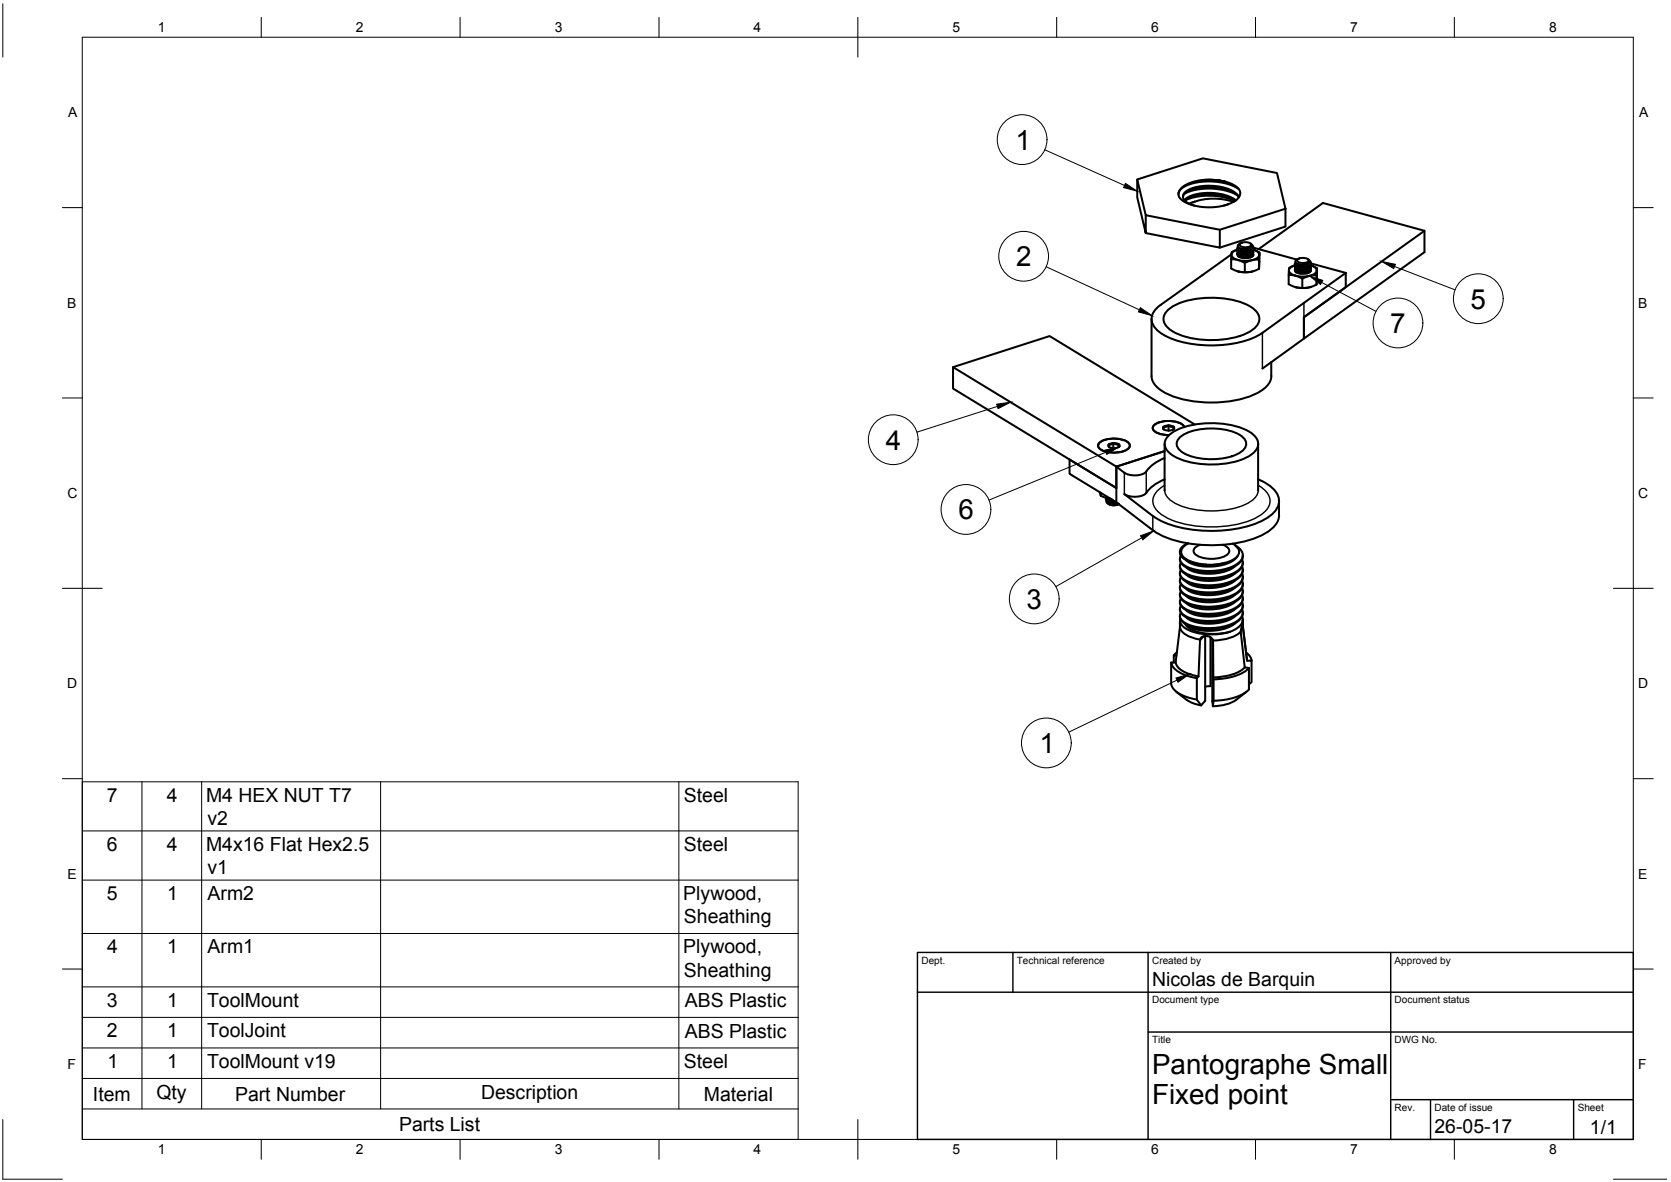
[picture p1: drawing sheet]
<svg xmlns="http://www.w3.org/2000/svg" width="420mm" height="297mm" viewBox="0 0 420 297" stroke-linecap="round" stroke-linejoin="round" font-family="sans-serif">
<!-- layer: Visible -->
<g fill="none" stroke="#000" stroke-width=".51">
<path d="M285.9 45.1v4.5l2.2 9v-4.5M297.4 49.5l.2-.6 .6-.6 1.6-.8 2.6-.5 2.2-.1 2.2 .2 2 .6 1.6 .8 1.1 1.1M297.8 50.3l1.1-.9 1.5-.5 1.8-.3 2.4-.1 3.7 .6 1.7 .7 .8 .6M297.8 48.7l1.9-.8 1.4-.3 3.5-.2 3.6 .5 2.8 1.1M300.3 47.3l4-.3 3.6 .4M300.3 49.1l1.8-.2 2.4-.1 3.4 .4M300.4 50.7l2.6-.6 2.8-.2 2.4 .3 2 .6M300.4 50.7l-1.4 .5M300.4 50.7l-1.3 .5M302.2 45.2l-1.1 .2a6.1 6.1 0 0 0-4.7 2.9 1.79 1.79 0 0 0 .6 1.8l1.1 .8 1.2 .5 2.8 .6h3.6l3.1-.7-1.2 .4M306.7 57.7v4.5l-18.6-3.6M308.1 45.7l-2.9-.5-3 .1h3.6l3.4 .7 1.3 .7 1 .8 .3 .8-.1 .8a3.6 3.6 0 0 1-2.9 2.2"/>
<path d="M310.6 50.5l-1-.7-1.6-.6-3.8-.5-2 .1-2 .4-1.3 .5-1 .7 3.1-1 3.7-.2 3.5 .5 2.3 .8M311.5 47.5l-1.9-1-2.3-.6-2.5-.3-2.4 .1-2.3 .3-1.9 .7-1.4 1-.5 1.1M311.5 49.5l-.7-.9-1.1-.7-1.7-.7-2-.4-2.4-.1-2.2 .2-1.9 .5-1.3 .7a1.61 1.61 0 0 0-.7 1.7 1.61 1.61 0 0 0 1.3 1.3l1.6 .6M323.2 52.5l-2.1-9-18.6-3.7-16.6 5.3 2.2 9 18.6 3.6 16.5-5.2v4.4l-16.5 5.3M358.2 58l-30.3 21.7M293.6 78a16.2 16.2 0 0 1 10.8-3.2 18.7 18.7 0 0 1 10.8 2.8 3 3 0 0 1-.3 5.3 21.2 21.2 0 0 1-14.3 2.3l-1.3-.3a10.1 10.1 0 0 1-6.4-3.5 2.68 2.68 0 0 1 .7-3.4zM309.6 65.2v2.3l1.5 .7 1.2 .2h1.9l1.1-.3 1.3-.6M309.6 65.2l1.7 .1M309.6 63.9l-17.8 12.7a3.7 3.7 0 0 0-1.1 6.1 17.4 17.4 0 0 0 10.8 4 25.7 25.7 0 0 0 15.9-3.1M311.2 63.9a1.5 1.5 0 0 0 1.8 1 1.79 1.79 0 0 0 2.1-.9M311.2 62.7l-.6 .2a1.25 1.25 0 0 0-1 1.6v.7M311.2 62.7l-.5 .2a1.12 1.12 0 0 0-1.1 1.1 1.12 1.12 0 0 0 1.1 1.1l.6 .2"/>
<path d="M311.3 65.3l.6 .2a1.52 1.52 0 0 0 2.1 .1l.8-.2M311.3 65.3l1.7 .3 1.8-.2M311.3 64.1l.1 .4M311.3 68.2l1.7 .2 1.8-.2M311.8 61.2l-.1 .1M311.9 61.2l.8-.3h.9a.89 .89 0 0 1 1 .7 2.26 2.26 0 0 1-2.9 0zM311.9 63.1l.8 .1 1.3-.1M313 66.1v2.3M313.9 62.5l-.8 .1-1.1-.1M314 64.3l-.9 .2-1.2-.2M314 63.7l-.8 .2-1.3-.2M314.4 64.2l-1.4 .4-1.3-.3"/>
<path d="M314.4 63.6l-1.3 .3h-.8l-.6-.3M314.4 62.9l-1.4 .4-1.3-.3M314.4 61.2l.4 .4-.2 .5-1.4 .5-1-.1-.8-.3-.2-.5 .5-.4M314.5 62.2l-.5 .3-.9 .2-.9-.1-.5-.2M314.7 61.5l.4 .4v.4l-.5 .5-.8 .2h-2l-.6-.4 .1-.5M314.9 68.2h.1M315 63.7l.1 .4-.3 .4M315 63.1a1.1 1.1 0 0 1-1.3 1.2l-1 .1-1-.2a.51 .51 0 0 1-.5-.8M315 62.4a1.08 1.08 0 0 1-1.3 1.3l-1.1 .1-.9-.2a.53 .53 0 0 1-.5-.9M315.1 62.8l.9 .3a.66 .66 0 0 1 .6 1M315.1 63.3l-.1 .4-.3 .4-1.4 .4-1.6-.2-.5-.3-.1-.4M315.1 62.7l-.1 .4-.4 .4-1.2 .3-1.8-.2-.4-.3-.1-.3"/>
<path d="M315.1 62.1l-.1 .4-.5 .4-1.3 .3-1.4-.1-.5-.3-.2-.4M315.1 62.2l11.1 3.1M315.1 62.7a1.81 1.81 0 0 1 1.5 1.4M316.5 62.6l16.1-11.6 25.6 7v5.4l-30.3 21.7v-5.4M316.6 65.2l-1.8 .2M316.6 65.2v2.3M316.6 64.1v1.1M316.6 64.1a1.92 1.92 0 0 1-1.8 1.3M316.7 63.5l-.1 4M324 69.1v2.3l1.4 .7 1.2 .2h2l2.4-.8M325.6 67.8a1.5 1.5 0 0 0 1.9 1 1.79 1.79 0 0 0 2.1-.8M325.7 66.7l-.7 .2a1.34 1.34 0 0 0-1 1.7 .33 .33 0 0 0 .1 .5 .33 .33 0 0 0 .4 0l1.2 .2"/>
<path d="M325.7 66.6l-.5 .2a1.12 1.12 0 0 0-1.1 1.2 1.12 1.12 0 0 0 1.1 1.1l.6 .2M325.7 69.3l.7 .2a1.51 1.51 0 0 0 1.9 .1l1-.3M325.8 69.3l1.7 .2 1.8-.2M325.8 68l.1 .5M325.8 72.2l1.7 .2 1.8-.2M326.2 65.2v.1M326.3 65.1l-.1 .1M326.3 65.1l.8-.3h.9a.89 .89 0 0 1 1 .8 2.26 2.26 0 0 1-2.8 0zM326.4 68.3l.7 .2 1.4-.2M327.5 70v2.3M327.9 79.7v5.4l-10.5 7.5M328.3 66.4l-.7 .2-1.2-.2"/>
<path d="M328.5 67.6l-.8 .2-1.3-.1M328.5 67l-1.1 .2-1-.2M328.8 68.2l-1.4 .3-1.2-.3M328.8 67.5l-1.2 .4-1.4-.3M328.8 66.9l-1.1 .4-.9-.1-.6-.2M328.9 65.1l.4 .5-.2 .4-.6 .4-.9 .1h-1.1l-.7-.4-.1-.4 .5-.5M329 66.1l-.7 .4-.8 .2-1.4-.4M329.2 65.4l.4 .5-.1 .4-.6 .5-.7 .2-2-.1-.5-.3 .1-.6M329.5 67.6l.1 .5-.3 .3M329.5 67a1.13 1.13 0 0 1-1.3 1.3h-1.3l-.8-.2a.5 .5 0 0 1-.4-.2 .5 .5 0 0 1 0-.6M329.5 66.4a1.17 1.17 0 0 1-1.4 1.2l-.9 .1-1.1-.2a.47 .47 0 0 1-.5-.3 .47 .47 0 0 1 .1-.5M329.6 66.2l8.8 2.4"/>
<path d="M329.6 67.3l-.1 .4-.6 .4-1.2 .3-1.5-.1-.5-.4-.1-.3M329.6 66.7l-.1 .3-.4 .4-1.3 .4-1.6-.2-.5-.3-.1-.3M329.6 66l-.2 .5-.4 .3-1.1 .3-1.8-.1-.4-.3-.1-.3M329.6 67.9v.1M329.6 66.7l1 .4a.64 .64 0 0 1 .5 .9 1.57 1.57 0 0 0-1.5-1.3zM331 69.2l-1.7 .1M331 69.2v2.3M331.1 68l-.1 1.2M331.1 68a1.92 1.92 0 0 1-1.8 1.3M331.1 67.4l-.1 4.1M338.4 68.6v3.6l-10.5 7.5M338.4 68.6l-21 15.1"/>
<path d="M239.6 92.3l24.3-7.8 36.5 22.2M289.5 80.2v14.3a5.3 5.3 0 0 0 3.4 4.2 28.9 28.9 0 0 0 23.5 0 5.3 5.3 0 0 0 3.3-4.2l-.1-3.5M276.6 111.2a6.9 6.9 0 0 1 7.2 .1 1.09 1.09 0 0 1 .2 1.1 1.09 1.09 0 0 1-.9 .7 7.1 7.1 0 0 1-6.7-.4 .95 .95 0 0 1 .2-1.5zM278.8 111.7a2.39 2.39 0 0 1 2.7 .1 .95 .95 0 0 1-1.3 .8l-1.3-.2-.3-.5zM279.9 111.4v1.2M281.2 111.6v.8M281.3 112.3v-.2a.35 .35 0 0 0-.1-.5 .35 .35 0 0 0-.5 .1l-.3-.1a.69 .69 0 0 0-1.1 .1 .35 .35 0 0 0-.4 0 .35 .35 0 0 0-.1 .4l.1 .3M282.7 118.8l-2-1.5 12.1-3.9-12.1 3.9v5.3M292.8 111.5v11.7M292.9 115.1a12 12 0 0 0-5.2 3.9 5.5 5.5 0 0 1-5-.2M293.6 109.7a14.6 14.6 0 0 1 9.4-3.3 18.7 18.7 0 0 1 12 2.7 2.87 2.87 0 0 1-.1 5 19.9 19.9 0 0 1-12.8 2.5 13.3 13.3 0 0 1-8.6-3.4 2.59 2.59 0 0 1 .1-3.5zM293.8 106.9l1.3 .3"/>
<path d="M293.8 106.9l-.7 .1a.55 .55 0 0 0-.6 .3 .55 .55 0 0 0 .1 .6M293.8 106.9l-.8 .4a.37 .37 0 0 0-.4 .1 .37 .37 0 0 0 0 .5M293.8 106.9l.9 .4a.38 .38 0 0 1 .4 .1 .38 .38 0 0 1 0 .5M293.8 106.9v1.3M295.1 107.3v.6M295.1 107.2l.2 .2-.2 .5M295.1 107.9a2.6 2.6 0 0 1-2.5 0M296.8 109.8a14 14 0 0 1 9.8-2l1.1 .1a8.4 8.4 0 0 1 5.3 2.5 2.29 2.29 0 0 1-1.3 3.4 16.5 16.5 0 0 1-14.2 0 2.29 2.29 0 0 1-.7-4zM297.8 107.3a3.9 3.9 0 0 0-3.5-1.5h-.9a4 4 0 0 0-3.5 1.5 1.28 1.28 0 0 0 1 1.4l1.3 .5 1.8 .1M316.3 111.5v11.7M276.5 123.7l.2 .5a.93 .93 0 0 0 1 .8l1.9 .6M276.8 123.9v.7"/>
<path d="M278.1 125.4l.2 .4 .5 .2 1.8 .2h-.9l-.8-.1M278.2 125.1l-.1 .4 .5 .4 1.8 .2M278.2 125.8v.4l.9 .4 1 .1 1-.1M278.4 126.3l.3 .3M278.4 125.2l1 .3M278.7 125.4l1.1 .3M278.7 126l.8 .3 1.2-.1M278.7 126.6l.8 .2 1.7-.2-1.4 .1M278.7 126.6a2.72 2.72 0 0 0 2.6 .1l-1.7 .2M278.7 126.6l.9 .3M278.9 125.5l.8 .1M280.7 122.6l-41.1-25v-5.3l41.1 25v5.3l-11.8-7.1v3.6l11.8 7.1"/>
<path d="M280.7 126.2l9.2 7M280.7 122.6v3.6M280.9 126.7l-.8 .2-1.1-.2M281.2 126.6l-1.6 .3M282.7 124.2l7.2 5.5M292.9 120.5a12 12 0 0 0-5.2 3.8 5.5 5.5 0 0 1-5-.1M298.6 136.5l-1.2 .8-.5 .6-.2 .6 .4 1.1 1.1 .9-.9-.9-.3-1.2 .7-1.1 1.1-.7M301.8 136.9a1.91 1.91 0 0 0-1.7 1.8 4.8 4.8 0 0 0 4.5 1.7 4.8 4.8 0 0 0 4.5-1.7 1.4 1.4 0 0 0-1-1.5l-.7-.3M310 136.6l.8 .6 .7 .9 .1 .8-.3 .7-.8 .7-.8 .5-3.3 1-3.6 .1-3.4-.6-2-1.1-.6-.8-.1-.8M310.5 137l1.1 .8 .6 .7 .3 .8-.2 1-.6 .9-1.1 .8-1.5 .7-1.8 .5-4.1 .3-2.2-.3-1.8-.5-1.3-.6-.9-.8-.3-.8 .2-.9M311.1 139.8l-.9 1-1.3 .7-1.8 .6-2.1 .3h-2.1l-1.7-.3-1.8-.5-1.2-.8M312.5 139.5l-.3 1.4-1.5 1.3-2.2 .9-3.3 .6-3.8-.2-2.3-.5-1.9-1.2-.4-.6-.1-.8"/>
<path d="M316.3 120.4a8.6 8.6 0 0 1 5.2 4.6 4.5 4.5 0 0 1-2.5 4.9 27.4 27.4 0 0 1-16.2 3.5 24.8 24.8 0 0 1-12.9-3.7M321.6 125.9v3.6a5.4 5.4 0 0 1-3 4.3 30.6 30.6 0 0 1-19 2.9 21.2 21.2 0 0 1-9.7-3.4M296.7 156v1.7M296.7 157.6l-1.1 8.9h-1.1v5.4M296.7 157.7a4 4 0 0 0 3.1 2.5l2 .5M296.8 155.5a2.58 2.58 0 0 0 1.9 2.8 15.7 15.7 0 0 0 10.6 .5M298.2 140.5l2.7 1 2.5 .4M300 141.4l3.2 .6 2.8-.1 2.1-.5M300 157.6l.6 .2M303 159.8v16.3l-1 1.2-1.1-1.5v-5.4l.5-.4 .3-9.3M303 159.9h.1M303.2 159.9l-.9 .1-.4 .4-.2 .6v-.3"/>
<path d="M303.2 159.8l.3 .1M303.5 159.9l1 .4 .5 .9v-.2l.1 15.1-.1 1.4-.2-1.3v-15.6M308.2 143.2l-2.1 .5-1.7 .1-2.3-.1-2.1-.5M308.2 145l-1.8 .4-2.1 .2-2.3-.1-2-.5M308.2 146.8l-3.6 .6-2.4-.1-2.2-.5M308.2 148.5l-3.6 .7-2.2-.1-2.4-.5M308.2 150.3l-2.1 .5-1.7 .2-2.3-.1-2.1-.5M308.2 152.1l-1.8 .5-2.1 .2-2.3-.1-2-.5M308.2 153.9l-3.6 .7-2.4-.1-2.2-.5M308.2 155.7l-3.6 .7-2.5-.1-2.1-.5M308.2 157.5l-2 .5-1.8 .2-2.3-.1-1.5-.4M310.6 142.2l-1.2 .9-1.2 .5-3.6 .6-2.3-.1-1.6-.3-1.4-.5-1.1-.7"/>
<path d="M310.6 144l-.9 .7-1.4 .6-2.1 .5-1.9 .2-3.5-.4-1.6-.5-1-.7M310.6 145.8l-1 .8-1.5 .6-2.2 .5-1.7 .1-3.7-.4-1.3-.6-1-.7M310.6 147.6l-1 .8-1.2 .5-1.9 .5-1.9 .2-2.2-.1-1.8-.3-1.6-.7-.8-.6M310.6 149.4l-1.3 .9-1.3 .5-3.4 .6-2.3-.1-1.6-.3-1.4-.5-1.1-.8M310.6 151.2l-.9 .6-1.4 .7-1.9 .5-2.1 .2-1.8-.1-1.9-.4-1.4-.5-1-.7M310.6 153l-.9 .7-1.6 .7-2.2 .4-1.8 .2-3.6-.5-1.4-.5-.9-.7M310.6 154.8l-1 .7-1.2 .6-1.9 .4-1.9 .2h-2l-1.9-.3-1.7-.7-.8-.6M310.6 156.6l-1.4 .9-1.2 .5-3.6 .5-3.7-.3-1.5-.6-1-.7M312.3 154.9l.1 1.3-.9 1.3-1.7 1.1-2.4 .6-2.8 .1-3-.4-2.5-1-.6-.5-.5-.6M312.3 153.1a2.7 2.7 0 0 1-1.9 3.4l-1.6 .6-2.2 .5-3.7 .2-2.3-.3-1.6-.4-1.3-.7-.6-.6a1.45 1.45 0 0 1-.2-1.8M312.3 151.3a2.55 2.55 0 0 1-1.6 3.2l-2.8 1.1-1.9 .3-2.7 .1-1.9-.1-2.2-.6-1.5-.7-.7-.7a1.43 1.43 0 0 1-.1-1.7M312.3 149.5a2.54 2.54 0 0 1-1.6 3.2l-1.1 .6-2.1 .6-3.9 .4-2.6-.3-1.6-.4-1.4-.6-1-.9a1.43 1.43 0 0 1-.1-1.7"/>
<path d="M312.3 147.7a2.64 2.64 0 0 1-1.8 3.3l-2.8 1.1-4.4 .4-3.8-.7-1.3-.5-1-.7a1.5 1.5 0 0 1-.3-2M312.3 145.9a2.67 2.67 0 0 1-1.8 3.3l-1.6 .7-2.1 .5-3.5 .3-2.1-.2-1.7-.4-1.3-.6-1-.7a1.5 1.5 0 0 1-.3-2M312.3 144.1a2.67 2.67 0 0 1-1.8 3.3l-1.8 .8-2.1 .5-3.3 .2-3.6-.6-1.3-.5-1.2-.8a1.47 1.47 0 0 1-.3-2M312.3 142.3a2.72 2.72 0 0 1-1.9 3.4l-2.7 1-3.9 .4-3.7-.5-1.7-.6-1-.6a1.5 1.5 0 0 1-.5-2.2M312.3 140.5a2.64 2.64 0 0 1-1.8 3.3l-2.6 1-2.1 .4-2.2 .1-2-.2-2.1-.4-1.6-.7-.8-.8a1.45 1.45 0 0 1-.2-1.8M312.5 141.3l-.1 .9-.3 .5-1.6 1.4-2.2 .8-3.1 .6h-2.7l-3.1-.6-2-1.1-.6-.8-.1-.8M312.5 143.1l-.1 .7-.4 .8-1.4 1.2-2.3 .9-2.9 .6-3.7-.1-2.7-.7-1-.5-.9-.7-.3-.6-.1-.7M312.5 144.9l-.3 1.3-.6 .7-1 .7-2.4 1-3.2 .5-3.1-.1-2.9-.7-1.8-1.1-.4-.7-.1-.7M312.5 146.7l-.4 1.4-1.7 1.4-1.9 .8-3.3 .6-3.8-.2-2.3-.6-1.9-1.1-.4-.5-.1-.9M312.5 148.5l-.1 .9-.4 .6-1.7 1.4-2.7 .9-2.8 .4-3.2-.2-2.7-.7-1.6-.9-.5-.7-.1-.8M312.5 150.3l-.1 .9-.4 .6-1.4 1.2-2.3 .9-2.9 .5h-3.1l-3-.6-2-1.1-.5-.7-.1-.8M312.5 152.1l-.3 1.3-.6 .7-1 .7-2.6 1-3 .5-3.6-.2-2.4-.6-1.8-1.1-.4-.6-.1-.8"/>
<path d="M312.5 157.5v-.8l-.5 2.1M312.5 153.9l-.1 .7-.2 .6-.7 .8-1.1 .7-1.9 .8-3.3 .5-3.8-.1-2.3-.6-1.9-1.1-.4-.6-.1-.8M312.5 155.7l-.1 .8M312.5 156v.8M312.5 155.9l-.1 .6M294.5 166.5a4.5 4.5 0 0 0 3.2 3l3.3 .9M294.5 171.9a4.5 4.5 0 0 0 3.2 3l3.3 .9M295.6 166.5a4 4 0 0 0 2.8 2.7l3 .8M295.8 173.9l3.1 2.3 1.7 .7 1.4 .4M295.8 164.8l-.7-.1v1.8M295.9 163.9l-.7 .7M304.4 160.1v12.3l-1.3 .2"/>
<path d="M305 161a10.5 10.5 0 0 0 7-2.3l1 9M313 167.7l1 .2 .1 5.3a13.1 13.1 0 0 1-8.9 2.9M313 167.7a11.2 11.2 0 0 1-7.9 2.5M313.3 164l.9 .8 .5 1.2M313.4 173.9l-2.6 2a10.4 10.4 0 0 1-5.8 1.6M313.6 166l-1.1-8.7 1.1 8.8 1.1-.1v5.4l-.7 .6M314.1 167.9a13.1 13.1 0 0 1-8.9 2.8"/>
</g>
<!-- layer: Visible Narrow -->
<path d="M327.9 76.1v3.6M317.4 83.7v8.9M282.7 118.8v5.4M288.2 118.5v5.4M289.9 129.7v3.5M292.8 123.2a4.7 4.7 0 0 0 3.5 3.7 22.9 22.9 0 0 0 17.6-.5 4.2 4.2 0 0 0 2.5-3.2M292.9 121.9a4.5 4.5 0 0 0-3 4.6 7 7 0 0 0 4.8 4.2 29.1 29.1 0 0 0 21.2-.6 5.1 5.1 0 0 0 3.4-4.4 4.9 4.9 0 0 0-3-3.8M302.7 159.9l-1 1.1M312.5 157.5l-.3 .1M305 161v.2" fill="none" stroke="#000" stroke-width=".36"/>
<!-- layer: Visible -->
<g fill="#000">
<circle cx="311.3" cy="68.2" r=".25"/>
<circle cx="325.8" cy="72.2" r=".25"/>
<circle cx="329.4" cy="72.2" r=".25"/>
</g>
<!-- layer: Border -->
<g fill="none" stroke="#000" stroke-width=".25">
<path d="M.7 1v13.4M20.7 9.4h390v276.9h-390zM65.7 4.4v5M115.7 4.4v5M165.7 4.4v5M215.7 4.4v10M265.7 4.4v5M315.7 4.4v5M365.7 4.4v5M15.7 52.2h5M410.7 52.2h5M15.7 100h5"/>
<path d="M410.7 100h5M15.7 147.8h10M405.7 147.8h10M15.7 195.7h5M410.7 195.7h5M15.7 243.5h5M410.7 243.5h5M.7 281.3v15h15M65.7 286.3v5M115.7 286.3v5M165.7 286.3v5M215.7 281.3v10"/>
<path d="M265.7 286.3v5M315.7 286.3v5M365.7 286.3v5M405.7 296.3h13.4"/>
</g>
<!-- layer: TitleBlock -->
<path d="M230.7 239.4h180v46.9h-180zM254.7 239.4v9.9M288.7 239.4v46.9M349.7 239.4v46.9M230.7 249.3h180M288.7 259.4h122M349.7 276.4h61M359.7 276.4v9.9M395.7 276.4v9.9" fill="none" stroke="#000" stroke-width=".36"/>
<!-- layer: BOM -->
<g fill="none" stroke="#000" stroke-width=".25">
<path d="M262.7 37.6l20.1 9M263 67l23.5 10.9M332.3 71l13.7 7.3M350.7 67l15.2 5.8M250.8 102.1l-20.3 6.5M278.1 113.6l-29.4 12.1M287.1 135.1l-21.6 12.3M295.9 170.9l-27.2 13.1M20.7 196.5h180v89.8h-180zM35.7 196.5v82.2M50.7 196.5v82.2M95.7 196.5v82.2"/>
<path d="M170.7 196.5v82.2M20.7 208.8h180M20.7 234.6h180M20.7 221.2h180M20.7 255.7h180M20.7 248h180M20.7 278.7h180M20.7 271h180M20.7 263.4h180"/>
<circle cx="257" cy="35.1" r="6.3"/>
<circle cx="257.4" cy="64.4" r="6.3"/>
<circle cx="371.7" cy="75.1" r="6.3"/>
<circle cx="351.5" cy="81.2" r="6.3"/>
<circle cx="224.6" cy="110.5" r="6.3"/>
<circle cx="242.9" cy="128" r="6.3"/>
<circle cx="260" cy="150.5" r="6.3"/>
<circle cx="263.1" cy="186.7" r="6.3"/>
</g>
<path d="M283 46.1l2.9 1.9-3.4-.9zM286.7 77.3l3 2-3.5-.9zM329.2 69.3l3.4 1.2-.6 1zM347.4 65.7l3.5 .7-.5 1.1zM250.6 101.6l3.5-.5-3.1 1.6zM277.8 113.1l3.5-.8-3 1.9zM286.8 134.6l3.3-1.2-2.8 2.3zM295.7 170.4l3.4-1-2.9 2.1z" fill="#000" stroke="#000" stroke-width=".25"/>
<g font-size="7">
<text x="255.3" y="37.6">1</text>
<text x="255.5" y="66.9">2</text>
<text x="369.7" y="77.6">5</text>
<text x="349.6" y="83.7">7</text>
<text x="222.8" y="113">4</text>
<text x="241" y="130.5">6</text>
<text x="258.1" y="153">3</text>
<text x="261.4" y="189.2">1</text>
<text x="289.7" y="269.9">Pantographe Small</text>
<text x="289.7" y="277.3">Fixed point</text>
</g>
<g font-size="4.9">
<text x="26.8" y="201.5">7</text>
<text x="41.9" y="201.5">4</text>
<text x="51.8" y="201.5">M4 HEX NUT T7</text>
<text x="172" y="201.5">Steel</text>
<text x="52.1" y="207.3">v2</text>
<text x="26.8" y="213.8">6</text>
<text x="41.9" y="213.8">4</text>
<text x="51.8" y="213.8">M4x16 Flat Hex2.5</text>
<text x="172" y="213.9">Steel</text>
<text x="52.1" y="219.7">v1</text>
<text x="26.8" y="226.2">5</text>
<text x="42" y="226.2">1</text>
<text x="52.2" y="226.2">Arm2</text>
<text x="171.8" y="226.2">Plywood,</text>
<text x="172" y="232.1">Sheathing</text>
<text x="26.9" y="239.6">4</text>
<text x="42" y="239.6">1</text>
<text x="52.2" y="239.6">Arm1</text>
<text x="171.8" y="239.6">Plywood,</text>
<text x="172" y="245.5">Sheathing</text>
<text x="289.7" y="247.8">Nicolas de Barquin</text>
<text x="26.8" y="253">3</text>
<text x="42" y="253">1</text>
<text x="52.1" y="253">ToolMount</text>
<text x="172.2" y="253.1">ABS Plastic</text>
<text x="26.9" y="260.7">2</text>
<text x="42" y="260.7">1</text>
<text x="52.1" y="260.7">ToolJoint</text>
<text x="172.2" y="260.7">ABS Plastic</text>
<text x="27" y="268.4">1</text>
<text x="42" y="268.4">1</text>
<text x="52.1" y="268.4">ToolMount v19</text>
<text x="172" y="268.4">Steel</text>
<text x="23.4" y="276.6">Item</text>
<text x="39.3" y="276.1">Qty</text>
<text x="59.1" y="276.6">Part Number</text>
<text x="121" y="276.1">Description</text>
<text x="177" y="276.6">Material</text>
<text x="100.3" y="284.2">Parts List</text>
<text x="360.7" y="284.8">26-05-17</text>
<text x="399.8" y="285">1/1</text>
</g>
<g font-size="3.5">
<text x="39.7" y="8.1">1</text>
<text x="89.5" y="8.1">2</text>
<text x="139.5" y="8.1">3</text>
<text x="189.4" y="8.1">4</text>
<text x="239.5" y="8.1">5</text>
<text x="289.4" y="8.1">6</text>
<text x="339.5" y="8.1">7</text>
<text x="389.5" y="8.1">8</text>
<text x="17.1" y="29.5">A</text>
<text x="412.1" y="29.5">A</text>
<text x="16.9" y="77.3">B</text>
<text x="411.9" y="77.3">B</text>
<text x="16.9" y="125.2">C</text>
<text x="411.9" y="125.2">C</text>
<text x="16.9" y="173">D</text>
<text x="411.9" y="173">D</text>
<text x="16.9" y="220.9">E</text>
<text x="411.9" y="220.9">E</text>
<text x="16.9" y="268.7">F</text>
<text x="411.9" y="268.7">F</text>
<text x="39.7" y="290.1">1</text>
<text x="89.5" y="290.1">2</text>
<text x="139.5" y="290.1">3</text>
<text x="189.4" y="290.1">4</text>
<text x="239.5" y="290.1">5</text>
<text x="289.4" y="290.1">6</text>
<text x="339.5" y="290.1">7</text>
<text x="389.5" y="290.1">8</text>
</g>
<g font-size="2.5">
<text x="231.7" y="242.1">Dept.</text>
<text x="255.7" y="242.1">Technical reference</text>
<text x="289.7" y="242.1">Created by</text>
<text x="350.7" y="242.1">Approved by</text>
<text x="289.7" y="252.1">Document type</text>
<text x="350.7" y="252.1">Document status</text>
<text x="289.7" y="262.1">Title</text>
<text x="350.7" y="262.1">DWG No.</text>
<text x="350.7" y="279.1">Rev.</text>
<text x="360.7" y="279.1">Date of issue</text>
<text x="396.7" y="279.1">Sheet</text>
</g>
</svg>
